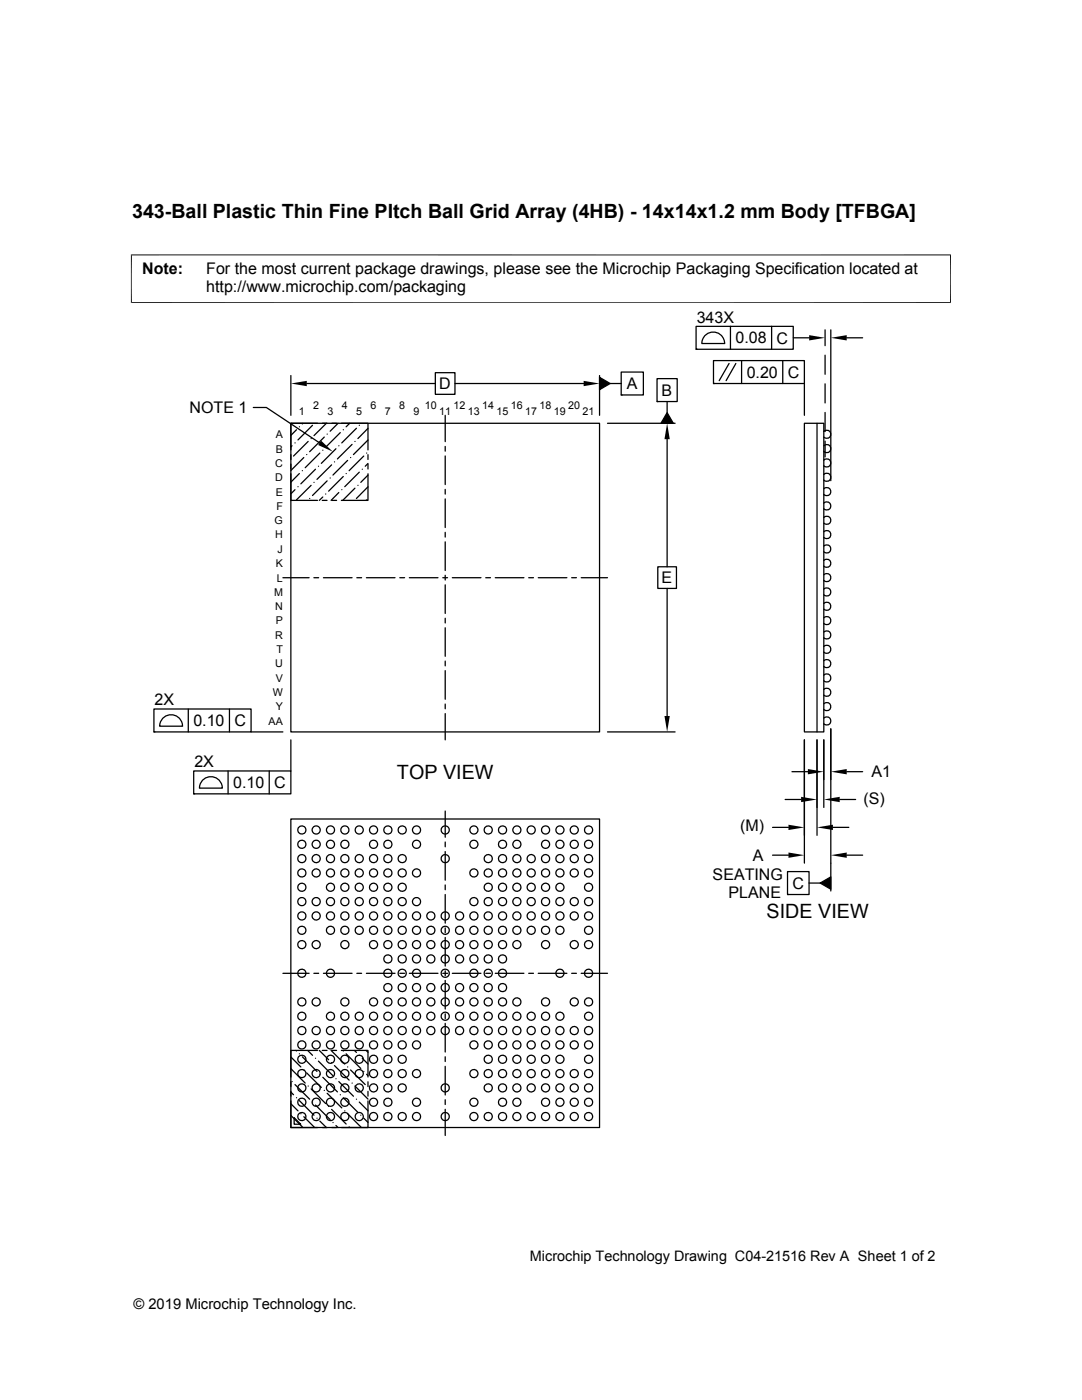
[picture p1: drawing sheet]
<svg xmlns="http://www.w3.org/2000/svg" width="216mm" height="279mm" viewBox="0 0 216 279" stroke-linecap="round" stroke-linejoin="round" font-family="sans-serif">
<g fill="none" stroke="#000" stroke-width=".25">
<path d="M58 75v7.9M61.2 76.5h25.7M86.9 74.4h3.9v4.3h-3.9zM90.8 76.5h25.7M119.6 75v7.9M119.6 75.3l2.2 1.2-2.2 1.3zM121.8 76.5h2.2M124 74.3h4.4v4.5h-4.4zM124 78.8h.1M131.1 75.6h4v4.5h-4zM138.9 65.1h19.4v4.6h-19.4zM138.9 69.7h.1"/>
<path d="M140.8 66.8a2.29 2.29 0 0 1 2.5-.3 2.29 2.29 0 0 1 1.3 2.1h-4.6l.4-1.2zM142.4 72h18.1v4.5h-18.1zM142.4 76.5h.1M145.5 72.5l-2 3.5M145.8 65.1v4.6M146.8 72.5l-1.9 3.5M148 72v4.5M154 65.1v4.6M156.2 72v4.5M158.3 67.4h3.2M160.5 76.5v6.4M164.6 65.8v3.2"/>
<path d="M164.6 70.9v3.8M164.6 76.6v3.8M165.8 65.8v30.1M169 67.4h3.1M50.5 81.3h2.6l10.7 7.1M58 94.6v5.3h5.4M58 90.7v1M58 92.6v1M58 84.5h61.6v61.6h-61.6zM58.1 84.5l-.1 .1M58.3 89l-.3 .2M58.9 97.7l-.9 .9"/>
<path d="M58.9 88.4h.1M59.2 85.8l-1.2 1.1M59.5 97.1h.1M59.7 94.5l-1.7 1.7M59.7 85.2h.1M60.3 93.9h.1M60.5 84.5l-.2 .1M60.6 91.3l-2.6 2.6M61.2 90.7h.1M61.5 88.1l-2.9 2.9M61.8 99.5h.1M62.1 96.9l-2.9 2.9"/>
<path d="M62.1 87.5h.1M62.4 84.9l-2.9 2.9M62.7 96.3h.1M62.9 93.6l-2.9 3M63.4 84.5h-5.4v5.3M63.5 93h.1M63.8 90.4l-2.9 2.9M64.3 84.5h1M64.3 99.9h1M64.4 99.2l-.7 .7M64.4 89.9h.1M64.7 87.2l-2.9 2.9"/>
<path d="M65 98.6h.1M65.1 84.5l-2.4 2.4M65.3 96l-2.9 2.9M65.3 86.6h.1M65.9 95.4h.1M66.2 92.8l-3 2.9M66.2 84.5h1M66.2 99.9h1M66.7 92.2h.1M67 89.6l-2.9 2.9M67.5 84.5l-1.6 1.6M67.6 98.3l-1.5 1.6"/>
<path d="M67.6 89h.1M67.9 86.3l-2.9 3M68.1 84.5h5.3v5.3M68.2 97.7h.1M68.5 95.1l-2.9 2.9M68.5 85.8h.1M69.1 94.5h.1M69.4 91.9l-3 2.9M69.8 84.5l-.7 .7M70 91.3h.1M70.3 88.7l-3 2.9M70.8 97.4l-2.4 2.5"/>
<path d="M70.8 88.1h.1M71.1 85.5l-2.9 2.9M71.4 96.9h.1M71.7 94.2l-2.9 2.9M71.7 84.9h.1M72.3 93.6h.1M72.6 91l-2.9 2.9M73.2 99.8l-.2 .1M73.2 90.4h.1M73.4 90.7v1M73.4 92.6v1M73.4 94.6v5.3h-5.3"/>
<path d="M73.4 97.2l-2.3 2.3M73.4 94.8l-1.4 1.5M73.4 92.5l-.5 .5M73.4 87.8l-2.9 2.9M73.4 85.5l-2 2M88.8 82.9v5.2M88.8 89.1v.9M88.8 91v5.7M88.8 97.7v.9M88.8 99.6v5.7M121.2 84.5h13.5M131.1 80.1h.1"/>
<path d="M133.1 87.7v25.4M133.1 82.4l1.2 2.1h-2.4zM133.1 80.1v2.3M160.5 84.5h3.9v61.6h-3.9zM163 84.5v61.6M164.4 97.6l.7-.3a.81 .81 0 0 1 .7 .8 .81 .81 0 0 1-.7 .8l-.7-.2M164.4 94.7l.7-.3a.81 .81 0 0 1 .7 .9 .81 .81 0 0 1-.7 .8l-.7-.3M164.4 91.8l.7-.2a.81 .81 0 0 1 .7 .8 .81 .81 0 0 1-.7 .8l-.7-.3M164.4 89l.7-.3a.82 .82 0 0 1 .7 .8 .82 .82 0 0 1-.7 .8l-.7-.2M164.4 86.1l.7-.2a.81 .81 0 0 1 .7 .8 .81 .81 0 0 1-.7 .8l-.7-.3M164.6 82.3v3.8M164.6 88v3.2"/>
<path d="M56.5 115.3h5.2M62.6 115.3h1M64.5 115.3h5.8M71.2 115.3h1M73.1 115.3h5.7M79.8 115.3h.9M81.7 115.3h5.7M88.3 115.3h1M88.8 106.2v1M88.8 108.1v5.8M88.8 114.8v1M88.8 116.7v5.7"/>
<path d="M90.3 115.3h5.7M96.9 115.3h1M98.8 115.3h5.7M105.5 115.3h.9M107.4 115.3h5.7M114.1 115.3h.9M116 115.3h5.2M131.3 113.1h3.7v4.3h-3.7zM133.1 117.4v25.5M164.4 117.6l.7-.3a.81 .81 0 0 1 .7 .8 .81 .81 0 0 1-.7 .8l-.7-.2M164.4 114.7l.7-.2a.81 .81 0 0 1 .7 .8 .81 .81 0 0 1-.7 .8l-.7-.3M164.4 111.9l.7-.3a.81 .81 0 0 1 .7 .8 .81 .81 0 0 1-.7 .8l-.7-.2"/>
<path d="M164.4 109l.7-.3a.82 .82 0 0 1 .7 .9 .82 .82 0 0 1-.7 .8l-.7-.3M164.4 106.1l.7-.2a.81 .81 0 0 1 .7 .8 .81 .81 0 0 1-.7 .8l-.7-.2M164.4 103.3l.7-.3a.81 .81 0 0 1 .7 .8 .81 .81 0 0 1-.7 .8l-.7-.2M164.4 100.4l.7-.2a.81 .81 0 0 1 .7 .8 .81 .81 0 0 1-.7 .8l-.7-.3M88.8 123.4v.9M88.8 125.3v5.7M88.8 131.9v1M88.8 133.8v5.8M164.4 137.6l.7-.2a.81 .81 0 0 1 .7 .8 .81 .81 0 0 1-.7 .8l-.7-.3M164.4 134.7l.7-.2a.81 .81 0 0 1 .7 .8 .81 .81 0 0 1-.7 .8l-.7-.3M164.4 131.9l.7-.3a.81 .81 0 0 1 .7 .8 .81 .81 0 0 1-.7 .8l-.7-.2M164.4 129l.7-.2a.81 .81 0 0 1 .7 .8 .81 .81 0 0 1-.7 .8l-.7-.3"/>
<path d="M164.4 126.2l.7-.3a.81 .81 0 0 1 .7 .8 .81 .81 0 0 1-.7 .8l-.7-.2M164.4 123.3l.7-.2a.81 .81 0 0 1 .7 .8 .81 .81 0 0 1-.7 .8l-.7-.3M164.4 120.4l.7-.2a.82 .82 0 0 1 .7 .8 .82 .82 0 0 1-.7 .8l-.7-.2M30.7 141.5h19.4v4.6h-19.4zM30.7 146.1h.1M32.6 143.2a2.29 2.29 0 0 1 2.5-.4 2.29 2.29 0 0 1 1.3 2.1h-4.5l.3-1.1zM37.6 141.5v4.6M38.7 153.9h19.3v4.5h-19.3zM38.7 158.4h.1M40.6 155.6a2.29 2.29 0 0 1 2.4-.4 2.29 2.29 0 0 1 1.4 2.1h-4.6l.3-1.2zM45.5 153.9v4.5M45.8 141.5v4.6"/>
<path d="M50.1 146.1h6.4M53.7 153.9v4.5M58 147.7v6.2M88.8 140.5v1M88.8 142.4v5.3M121.2 146.1h13.5M156.7 159.6h3.2M158 154h3.2M160.5 147.7v24.6M163 147.7v19M164.4 143.3l.7-.2a.81 .81 0 0 1 .7 .8 .81 .81 0 0 1-.7 .8l-.7-.3M164.4 140.5l.7-.3a.82 .82 0 0 1 .7 .8 .82 .82 0 0 1-.7 .8l-.7-.2"/>
<path d="M164.4 147.7v13.4M165.8 145.5v32.3M167.6 159.6h3.1M169 154h3.1M58 163.4h61.6v61.6h-61.6zM88.8 161.9v5.2M88.8 168v1M88.8 169.9v5.8M88.8 176.6v1M88.8 178.5v5.7M154.2 165.1h3.1M154.2 170.7h3.1"/>
<path d="M157.1 173.9h4.3v4.6h-4.3zM157.1 178.5h.1M161.4 176.2h2.3M163.7 176.2l2.1-1.2v2.5zM166.2 165.1h3.2M169 170.7h3.1M56.5 194.2h5.2M62.6 194.2h1M64.5 194.2h5.8M71.2 194.2h1M73.1 194.2h5.7M79.8 194.2h.9"/>
<path d="M81.7 194.2h5.7M88.3 194.2h1M88.8 185.2v.9M88.8 187.1v5.7M88.8 193.8v.9M88.8 195.7v5.7M90.3 194.2h5.7M96.9 194.2h1M98.8 194.2h5.7M105.5 194.2h.9M107.4 194.2h5.7M114.1 194.2h.9"/>
<path d="M116 194.2h5.2M58 218l.6 .5M58 213.3l2.9 2.9M58 210.9l2 2M58 215.9v1M58 217.8v1M58 219.7v5.3h5.4M58.3 215.9h.1M58.9 216.5l2.9 2.9M59.1 209.6l.1 .1M59.2 219.1h.1M59.7 219.6l3 3"/>
<path d="M59.7 210.3h.1M60.3 210.9l2.9 2.9M60.6 213.5h.1M61.2 214.1l2.9 2.9M61.4 209.6l1 1M61.5 216.7h.1M62.1 217.3l2.9 2.9M62.4 219.9h.1M62.9 211.2h.1M63.4 209.6h-5.4v5.3M63.5 211.8l2.9 2.9M63.7 209.6l1.9 1.9"/>
<path d="M63.8 214.4h.1M64.3 209.6h1M64.4 215l2.9 2.9M64.7 217.6h.1M65.3 218.2l2.9 2.9M66.1 209.6l2.7 2.8M66.2 212.1h.1M66.2 209.6h1M66.7 212.7l3 2.9M67 215.3h.1M67.6 215.9l2.9 2.9M67.9 218.5h.1"/>
<path d="M68.1 209.6h5.3v5.3M68.5 219.1l2.9 2.9M68.5 209.7h.1M69.1 210.3l2.9 2.9M69.4 212.9h.1M70 213.5l2.9 3M70.3 216.2h.1M70.7 209.6l.4 .4M70.8 216.7l2.6 2.6M71.1 219.4h.1M71.7 219.9l1.7 1.8M71.7 210.6h.1"/>
<path d="M72.3 211.2l1.1 1.1M72.6 213.8h.1M73 209.6l.4 .4M73.2 214.4l.2 .3M73.4 219.7v5.3h-5.3M73.4 215.9v1M73.4 217.8v1M88.8 202.3v1M88.8 204.2v5.8M88.8 210.9v1M88.8 212.8v5.7M88.8 219.5v.9"/>
<path d="M58 222.6l2.3 2.3M58 220.3l1.5 1.4M58.7 223.1l1.3 1.3h-1.3zM60 222.3h.1M60.6 222.9l2.2 2.1M62.9 220.5l3 2.9M63.2 223.2h.1M63.8 223.7l1.3 1.3M64.3 225h1M65.6 220.8h.1M66.2 221.4l2.9 2.9M66.2 225h1"/>
<path d="M66.4 224h.1M67 224.6l.5 .4M68.8 221.7h.1M69.4 222.3l2.7 2.7M69.7 224.9h.1M72 222.6h.1M72.6 223.2l.8 .8M88.8 221.4v5.2"/>
<circle cx="60.2" cy="168.5" r=".82"/>
<circle cx="60.2" cy="165.6" r=".82"/>
<circle cx="60.2" cy="177.1" r=".82"/>
<circle cx="60.2" cy="171.4" r=".82"/>
<circle cx="60.2" cy="174.2" r=".82"/>
<circle cx="60.2" cy="179.9" r=".82"/>
<circle cx="63.1" cy="168.5" r=".82"/>
<circle cx="63.1" cy="179.9" r=".82"/>
<circle cx="63.1" cy="165.6" r=".82"/>
<circle cx="63.1" cy="174.2" r=".81"/>
<circle cx="63.1" cy="171.4" r=".81"/>
<circle cx="65.9" cy="179.9" r=".82"/>
<circle cx="65.9" cy="168.5" r=".82"/>
<circle cx="65.9" cy="165.6" r=".82"/>
<circle cx="65.9" cy="177.1" r=".81"/>
<circle cx="65.9" cy="174.2" r=".81"/>
<circle cx="65.9" cy="171.4" r=".81"/>
<circle cx="68.8" cy="168.5" r=".82"/>
<circle cx="68.8" cy="179.9" r=".82"/>
<circle cx="68.8" cy="165.6" r=".82"/>
<circle cx="68.8" cy="177.1" r=".81"/>
<circle cx="68.8" cy="171.4" r=".81"/>
<circle cx="68.8" cy="174.2" r=".81"/>
<circle cx="71.7" cy="179.9" r=".82"/>
<circle cx="71.7" cy="165.6" r=".82"/>
<circle cx="71.7" cy="174.2" r=".82"/>
<circle cx="71.7" cy="171.4" r=".82"/>
<circle cx="71.7" cy="177.1" r=".82"/>
<circle cx="74.5" cy="179.9" r=".82"/>
<circle cx="74.5" cy="168.5" r=".82"/>
<circle cx="74.5" cy="165.6" r=".82"/>
<circle cx="74.5" cy="174.2" r=".82"/>
<circle cx="74.5" cy="171.4" r=".82"/>
<circle cx="74.5" cy="177.1" r=".82"/>
<circle cx="77.4" cy="168.5" r=".82"/>
<circle cx="77.4" cy="165.6" r=".82"/>
<circle cx="77.4" cy="177.1" r=".82"/>
<circle cx="77.4" cy="174.2" r=".82"/>
<circle cx="77.4" cy="171.4" r=".82"/>
<circle cx="77.4" cy="179.9" r=".82"/>
<circle cx="80.3" cy="165.6" r=".82"/>
<circle cx="80.3" cy="171.4" r=".82"/>
<circle cx="80.3" cy="177.1" r=".82"/>
<circle cx="80.3" cy="174.2" r=".82"/>
<circle cx="80.3" cy="179.9" r=".82"/>
<circle cx="83.1" cy="179.9" r=".82"/>
<circle cx="83.1" cy="168.5" r=".82"/>
<circle cx="83.1" cy="165.6" r=".82"/>
<circle cx="83.1" cy="174.2" r=".81"/>
<circle cx="88.8" cy="165.6" r=".82"/>
<circle cx="88.8" cy="171.4" r=".81"/>
<circle cx="94.6" cy="179.9" r=".82"/>
<circle cx="94.6" cy="168.5" r=".82"/>
<circle cx="94.6" cy="165.6" r=".82"/>
<circle cx="94.6" cy="174.2" r=".82"/>
<circle cx="97.4" cy="165.6" r=".82"/>
<circle cx="97.4" cy="171.4" r=".82"/>
<circle cx="97.4" cy="174.2" r=".82"/>
<circle cx="97.4" cy="177.1" r=".82"/>
<circle cx="97.4" cy="179.9" r=".82"/>
<circle cx="100.3" cy="168.5" r=".82"/>
<circle cx="100.3" cy="165.6" r=".82"/>
<circle cx="100.3" cy="177.1" r=".82"/>
<circle cx="100.3" cy="171.4" r=".82"/>
<circle cx="100.3" cy="174.2" r=".82"/>
<circle cx="100.3" cy="179.9" r=".82"/>
<circle cx="103.1" cy="168.5" r=".82"/>
<circle cx="103.1" cy="179.9" r=".82"/>
<circle cx="103.1" cy="165.6" r=".82"/>
<circle cx="103.1" cy="177.1" r=".81"/>
<circle cx="103.1" cy="171.4" r=".81"/>
<circle cx="103.1" cy="174.2" r=".81"/>
<circle cx="106" cy="179.9" r=".82"/>
<circle cx="106" cy="165.6" r=".82"/>
<circle cx="106" cy="177.1" r=".81"/>
<circle cx="106" cy="171.4" r=".81"/>
<circle cx="106" cy="174.2" r=".81"/>
<circle cx="108.8" cy="168.5" r=".82"/>
<circle cx="108.8" cy="179.9" r=".82"/>
<circle cx="108.8" cy="165.6" r=".82"/>
<circle cx="108.9" cy="177.1" r=".81"/>
<circle cx="108.9" cy="171.4" r=".81"/>
<circle cx="108.9" cy="174.2" r=".81"/>
<circle cx="111.7" cy="179.9" r=".82"/>
<circle cx="111.7" cy="168.5" r=".82"/>
<circle cx="111.7" cy="165.6" r=".82"/>
<circle cx="111.7" cy="171.4" r=".82"/>
<circle cx="111.7" cy="177.1" r=".82"/>
<circle cx="111.7" cy="174.2" r=".82"/>
<circle cx="114.6" cy="179.9" r=".82"/>
<circle cx="114.6" cy="168.5" r=".82"/>
<circle cx="114.6" cy="165.6" r=".82"/>
<circle cx="114.6" cy="171.4" r=".82"/>
<circle cx="114.6" cy="174.2" r=".82"/>
<circle cx="117.4" cy="168.5" r=".82"/>
<circle cx="117.4" cy="165.6" r=".82"/>
<circle cx="117.4" cy="174.2" r=".82"/>
<circle cx="117.4" cy="177.1" r=".82"/>
<circle cx="117.4" cy="171.4" r=".82"/>
<circle cx="117.4" cy="179.9" r=".82"/>
<circle cx="60.2" cy="182.8" r=".82"/>
<circle cx="60.2" cy="194.2" r=".82"/>
<circle cx="60.2" cy="200" r=".82"/>
<circle cx="60.2" cy="188.5" r=".81"/>
<circle cx="60.2" cy="185.7" r=".81"/>
<circle cx="63.1" cy="182.8" r=".81"/>
<circle cx="63.1" cy="200" r=".81"/>
<circle cx="63.1" cy="188.5" r=".81"/>
<circle cx="65.9" cy="194.2" r=".82"/>
<circle cx="65.9" cy="182.8" r=".81"/>
<circle cx="66" cy="185.7" r=".81"/>
<circle cx="68.8" cy="182.8" r=".81"/>
<circle cx="68.8" cy="200" r=".81"/>
<circle cx="68.8" cy="188.5" r=".81"/>
<circle cx="68.8" cy="185.7" r=".81"/>
<circle cx="71.7" cy="182.8" r=".82"/>
<circle cx="71.7" cy="185.7" r=".81"/>
<circle cx="74.5" cy="182.8" r=".82"/>
<circle cx="74.5" cy="200" r=".82"/>
<circle cx="74.5" cy="188.5" r=".81"/>
<circle cx="74.5" cy="185.7" r=".81"/>
<circle cx="77.4" cy="182.8" r=".82"/>
<circle cx="77.4" cy="197.1" r=".82"/>
<circle cx="77.4" cy="191.4" r=".82"/>
<circle cx="77.4" cy="194.2" r=".82"/>
<circle cx="77.4" cy="200" r=".82"/>
<circle cx="77.4" cy="185.7" r=".81"/>
<circle cx="77.4" cy="188.5" r=".81"/>
<circle cx="80.3" cy="182.8" r=".82"/>
<circle cx="80.3" cy="197.1" r=".82"/>
<circle cx="80.3" cy="191.4" r=".82"/>
<circle cx="80.3" cy="194.2" r=".82"/>
<circle cx="80.3" cy="200" r=".82"/>
<circle cx="80.3" cy="185.7" r=".81"/>
<circle cx="80.3" cy="188.5" r=".81"/>
<circle cx="83.1" cy="197.1" r=".82"/>
<circle cx="83.1" cy="194.2" r=".82"/>
<circle cx="83.1" cy="191.4" r=".82"/>
<circle cx="83.1" cy="182.8" r=".81"/>
<circle cx="83.1" cy="200" r=".81"/>
<circle cx="83.1" cy="188.5" r=".81"/>
<circle cx="83.1" cy="185.7" r=".81"/>
<circle cx="86" cy="197.1" r=".82"/>
<circle cx="86" cy="191.4" r=".82"/>
<circle cx="86" cy="182.8" r=".81"/>
<circle cx="86" cy="200" r=".81"/>
<circle cx="86" cy="188.5" r=".81"/>
<circle cx="86" cy="185.7" r=".81"/>
<circle cx="88.8" cy="197.1" r=".82"/>
<circle cx="88.8" cy="191.4" r=".82"/>
<circle cx="88.8" cy="194.2" r=".82"/>
<circle cx="88.8" cy="182.8" r=".81"/>
<circle cx="88.8" cy="188.5" r=".81"/>
<circle cx="88.8" cy="200" r=".81"/>
<circle cx="88.8" cy="185.7" r=".81"/>
<circle cx="91.7" cy="197.1" r=".82"/>
<circle cx="91.7" cy="191.4" r=".82"/>
<circle cx="91.7" cy="182.8" r=".82"/>
<circle cx="91.7" cy="200" r=".82"/>
<circle cx="91.7" cy="188.5" r=".81"/>
<circle cx="91.7" cy="185.7" r=".81"/>
<circle cx="94.6" cy="197.1" r=".82"/>
<circle cx="94.6" cy="194.2" r=".82"/>
<circle cx="94.6" cy="191.4" r=".82"/>
<circle cx="94.6" cy="182.8" r=".82"/>
<circle cx="94.6" cy="200" r=".82"/>
<circle cx="94.6" cy="188.5" r=".81"/>
<circle cx="94.6" cy="185.7" r=".81"/>
<circle cx="97.4" cy="182.8" r=".82"/>
<circle cx="97.4" cy="197.1" r=".82"/>
<circle cx="97.4" cy="194.2" r=".82"/>
<circle cx="97.4" cy="191.4" r=".82"/>
<circle cx="97.4" cy="200" r=".82"/>
<circle cx="97.4" cy="188.5" r=".81"/>
<circle cx="97.4" cy="185.7" r=".81"/>
<circle cx="100.3" cy="182.8" r=".82"/>
<circle cx="100.3" cy="197.1" r=".82"/>
<circle cx="100.3" cy="194.2" r=".82"/>
<circle cx="100.3" cy="191.4" r=".82"/>
<circle cx="100.3" cy="200" r=".82"/>
<circle cx="100.3" cy="188.5" r=".81"/>
<circle cx="100.3" cy="185.7" r=".81"/>
<circle cx="103.1" cy="182.8" r=".81"/>
<circle cx="103.1" cy="200" r=".81"/>
<circle cx="103.1" cy="188.5" r=".81"/>
<circle cx="103.1" cy="185.7" r=".81"/>
<circle cx="106" cy="182.8" r=".81"/>
<circle cx="106" cy="185.7" r=".81"/>
<circle cx="108.9" cy="182.8" r=".81"/>
<circle cx="108.9" cy="200" r=".81"/>
<circle cx="108.9" cy="185.7" r=".81"/>
<circle cx="108.9" cy="188.5" r=".81"/>
<circle cx="111.7" cy="194.2" r=".82"/>
<circle cx="111.7" cy="182.8" r=".82"/>
<circle cx="111.7" cy="185.7" r=".81"/>
<circle cx="114.6" cy="182.8" r=".82"/>
<circle cx="114.6" cy="200" r=".82"/>
<circle cx="114.6" cy="188.5" r=".81"/>
<circle cx="117.4" cy="182.8" r=".82"/>
<circle cx="117.4" cy="194.2" r=".82"/>
<circle cx="117.4" cy="200" r=".82"/>
<circle cx="117.4" cy="188.5" r=".81"/>
<circle cx="117.4" cy="185.7" r=".81"/>
<circle cx="60.2" cy="205.7" r=".82"/>
<circle cx="60.2" cy="220" r=".82"/>
<circle cx="60.2" cy="202.8" r=".82"/>
<circle cx="60.2" cy="208.5" r=".82"/>
<circle cx="60.2" cy="211.4" r=".81"/>
<circle cx="60.2" cy="217.1" r=".81"/>
<circle cx="60.2" cy="214.3" r=".81"/>
<circle cx="63.1" cy="208.5" r=".82"/>
<circle cx="63.1" cy="220" r=".82"/>
<circle cx="63.1" cy="205.7" r=".81"/>
<circle cx="63.1" cy="214.3" r=".81"/>
<circle cx="63.1" cy="217.1" r=".81"/>
<circle cx="65.9" cy="208.5" r=".82"/>
<circle cx="65.9" cy="220" r=".82"/>
<circle cx="65.9" cy="205.7" r=".81"/>
<circle cx="65.9" cy="202.8" r=".81"/>
<circle cx="66" cy="214.3" r=".81"/>
<circle cx="66" cy="211.4" r=".81"/>
<circle cx="66" cy="217.1" r=".81"/>
<circle cx="68.8" cy="208.5" r=".82"/>
<circle cx="68.8" cy="220" r=".82"/>
<circle cx="68.8" cy="205.7" r=".81"/>
<circle cx="68.8" cy="214.3" r=".81"/>
<circle cx="68.8" cy="217.1" r=".81"/>
<circle cx="68.8" cy="211.4" r=".81"/>
<circle cx="68.8" cy="202.8" r=".81"/>
<circle cx="71.7" cy="205.7" r=".82"/>
<circle cx="71.7" cy="208.5" r=".82"/>
<circle cx="71.7" cy="202.8" r=".82"/>
<circle cx="71.7" cy="217.1" r=".81"/>
<circle cx="71.7" cy="214.3" r=".81"/>
<circle cx="71.7" cy="211.4" r=".81"/>
<circle cx="74.5" cy="205.7" r=".82"/>
<circle cx="74.5" cy="208.5" r=".82"/>
<circle cx="74.5" cy="220" r=".82"/>
<circle cx="74.5" cy="202.8" r=".82"/>
<circle cx="74.5" cy="211.4" r=".81"/>
<circle cx="74.5" cy="217.1" r=".81"/>
<circle cx="74.5" cy="214.3" r=".81"/>
<circle cx="77.4" cy="205.7" r=".82"/>
<circle cx="77.4" cy="220" r=".82"/>
<circle cx="77.4" cy="202.8" r=".82"/>
<circle cx="77.4" cy="208.5" r=".82"/>
<circle cx="77.4" cy="214.3" r=".81"/>
<circle cx="77.4" cy="211.4" r=".81"/>
<circle cx="77.4" cy="217.1" r=".81"/>
<circle cx="80.3" cy="205.7" r=".82"/>
<circle cx="80.3" cy="202.8" r=".82"/>
<circle cx="80.3" cy="208.5" r=".82"/>
<circle cx="80.3" cy="214.3" r=".81"/>
<circle cx="80.3" cy="217.1" r=".81"/>
<circle cx="80.3" cy="211.4" r=".81"/>
<circle cx="83.1" cy="208.5" r=".82"/>
<circle cx="83.1" cy="220" r=".82"/>
<circle cx="83.1" cy="205.7" r=".81"/>
<circle cx="83.1" cy="202.8" r=".81"/>
<circle cx="83.1" cy="214.3" r=".81"/>
<circle cx="86" cy="205.7" r=".81"/>
<circle cx="86" cy="202.8" r=".81"/>
<circle cx="88.8" cy="205.7" r=".81"/>
<circle cx="88.8" cy="202.8" r=".81"/>
<circle cx="88.8" cy="217.1" r=".81"/>
<circle cx="91.7" cy="205.7" r=".82"/>
<circle cx="91.7" cy="202.8" r=".82"/>
<circle cx="94.6" cy="205.7" r=".82"/>
<circle cx="94.6" cy="208.5" r=".82"/>
<circle cx="94.6" cy="220" r=".82"/>
<circle cx="94.6" cy="202.8" r=".82"/>
<circle cx="94.6" cy="214.3" r=".81"/>
<circle cx="97.4" cy="205.7" r=".82"/>
<circle cx="97.4" cy="202.8" r=".82"/>
<circle cx="97.4" cy="208.5" r=".82"/>
<circle cx="97.4" cy="211.4" r=".81"/>
<circle cx="97.4" cy="217.1" r=".81"/>
<circle cx="97.4" cy="214.3" r=".81"/>
<circle cx="100.3" cy="205.7" r=".82"/>
<circle cx="100.3" cy="220" r=".82"/>
<circle cx="100.3" cy="202.8" r=".82"/>
<circle cx="100.3" cy="208.5" r=".82"/>
<circle cx="100.3" cy="211.4" r=".81"/>
<circle cx="100.3" cy="214.3" r=".81"/>
<circle cx="100.3" cy="217.1" r=".81"/>
<circle cx="103.1" cy="208.5" r=".82"/>
<circle cx="103.1" cy="220" r=".82"/>
<circle cx="103.1" cy="205.7" r=".81"/>
<circle cx="103.1" cy="202.8" r=".81"/>
<circle cx="103.1" cy="211.4" r=".81"/>
<circle cx="103.1" cy="217.1" r=".81"/>
<circle cx="103.1" cy="214.3" r=".81"/>
<circle cx="106" cy="208.5" r=".82"/>
<circle cx="106" cy="205.7" r=".81"/>
<circle cx="106" cy="202.8" r=".81"/>
<circle cx="106" cy="217.1" r=".81"/>
<circle cx="106" cy="211.4" r=".81"/>
<circle cx="106" cy="214.3" r=".81"/>
<circle cx="108.8" cy="208.5" r=".82"/>
<circle cx="108.8" cy="220" r=".82"/>
<circle cx="108.9" cy="205.7" r=".81"/>
<circle cx="108.9" cy="214.3" r=".81"/>
<circle cx="108.9" cy="202.8" r=".81"/>
<circle cx="108.9" cy="217.1" r=".81"/>
<circle cx="108.9" cy="211.4" r=".81"/>
<circle cx="111.7" cy="205.7" r=".82"/>
<circle cx="111.7" cy="208.5" r=".82"/>
<circle cx="111.7" cy="220" r=".82"/>
<circle cx="111.7" cy="202.8" r=".82"/>
<circle cx="111.7" cy="211.4" r=".81"/>
<circle cx="111.7" cy="214.3" r=".81"/>
<circle cx="111.7" cy="217.1" r=".81"/>
<circle cx="114.6" cy="205.7" r=".82"/>
<circle cx="114.6" cy="208.5" r=".82"/>
<circle cx="114.6" cy="220" r=".82"/>
<circle cx="114.6" cy="214.3" r=".81"/>
<circle cx="114.6" cy="217.1" r=".81"/>
<circle cx="117.4" cy="205.7" r=".82"/>
<circle cx="117.4" cy="220" r=".82"/>
<circle cx="117.4" cy="202.8" r=".82"/>
<circle cx="117.4" cy="208.5" r=".82"/>
<circle cx="117.4" cy="211.4" r=".81"/>
<circle cx="117.4" cy="214.3" r=".81"/>
<circle cx="117.4" cy="217.1" r=".81"/>
<circle cx="60.2" cy="222.8" r=".82"/>
<circle cx="63.1" cy="222.8" r=".82"/>
<circle cx="65.9" cy="222.8" r=".82"/>
<circle cx="68.8" cy="222.8" r=".82"/>
<circle cx="71.7" cy="222.8" r=".82"/>
<circle cx="74.5" cy="222.8" r=".82"/>
<circle cx="77.4" cy="222.8" r=".82"/>
<circle cx="80.3" cy="222.8" r=".82"/>
<circle cx="83.1" cy="222.8" r=".82"/>
<circle cx="88.8" cy="222.8" r=".82"/>
<circle cx="94.6" cy="222.8" r=".82"/>
<circle cx="97.4" cy="222.8" r=".82"/>
<circle cx="100.3" cy="222.8" r=".82"/>
<circle cx="103.1" cy="222.8" r=".82"/>
<circle cx="106" cy="222.8" r=".82"/>
<circle cx="108.8" cy="222.8" r=".82"/>
<circle cx="111.7" cy="222.8" r=".82"/>
<circle cx="114.6" cy="222.8" r=".82"/>
<circle cx="117.4" cy="222.8" r=".82"/>
</g>
<g fill="#000">
<path d="M58 76.5l3.2-.5v1.1zM116.5 76l3.1 .5-3.1 .6zM119.6 75.3l2.2 1.2-2.2 1.3zM161.5 66.9l3.1 .5-3.1 .5zM165.8 67.4l3.2-.5v1zM64.1 87.9l2.3 2.2-2.9-1.3zM133.1 84.5l.5 3.2h-1zM133.1 82.4l1.2 2.1h-2.4zM132.6 142.9h1l-.5 3.2zM159.9 159l3.1 .6-3.1 .5zM161.2 153.5l3.2 .5-3.2 .5zM164.4 159.6l3.2-.6v1.1z"/>
<path d="M165.8 154l3.2-.5v1zM157.3 164.6l3.2 .5-3.2 .6zM157.3 170.1l3.2 .6-3.2 .5zM163.7 176.2l2.1-1.2v2.5zM163 165.1l3.2-.5v1.1zM165.8 170.7l3.2-.6v1.1z"/>
</g>
<path d="M26.1 50.9h163.7M26.2 50.8v9.7M189.7 50.8v9.7M26.1 60.4h163.7" fill="none" stroke="#000" stroke-width=".2"/>
<g font-size="3.9">
<text x="26.4" y="43.5">343-Ball Plastic Thin Fine PItch Ball Grid Array (4HB) - 14x14x1.2 mm Body [TFBGA]</text>
<text x="79.2" y="155.4">TOP VIEW</text>
<text x="153" y="183.2">SIDE VIEW</text>
</g>
<g font-size="3.2">
<text x="28.4" y="54.6">Note:</text>
<text x="41.1" y="58.3">http://www.microchip.com/packaging</text>
<text x="41.1" y="54.6">For the most current package drawings, please see the Microchip Packaging Specification located at</text>
<text x="139" y="64.4">343X</text>
<text x="146.7" y="68.5">0.08</text>
<text x="155" y="68.6">C</text>
<text x="87.6" y="77.7">D</text>
<text x="125.1" y="77.7">A</text>
<text x="149" y="75.4">0.20</text>
<text x="157.2" y="75.4">C</text>
<text x="37.8" y="82.5">NOTE 1</text>
<text x="132" y="79">B</text>
<text x="132" y="116.4">E</text>
<text x="30.8" y="140.7">2X</text>
<text x="38.6" y="144.9">0.10</text>
<text x="46.8" y="144.9">C</text>
<text x="38.8" y="153.1">2X</text>
<text x="173.9" y="155.2">A1</text>
<text x="46.5" y="157.3">0.10</text>
<text x="54.7" y="157.3">C</text>
<text x="172.3" y="160.4">(S)</text>
<text x="147.7" y="165.9">(M)</text>
<text x="150.2" y="171.8">A</text>
<text x="142.2" y="175.5">SEATING</text>
<text x="145.4" y="179.2">PLANE</text>
<text x="158.1" y="177.4">C</text>
</g>
<g font-size="2.9">
<text x="105.7" y="251.7">Microchip Technology Drawing C04-21516 Rev A Sheet 1 of 2</text>
<text x="26.6" y="261.3">© 2019 Microchip Technology Inc.</text>
</g>
<g font-size="2.1">
<text x="59.6" y="82.9">1</text>
<text x="62.5" y="81.6">2</text>
<text x="65.4" y="82.9">3</text>
<text x="68.2" y="81.6">4</text>
<text x="71.1" y="82.9">5</text>
<text x="73.9" y="81.6">6</text>
<text x="76.8" y="82.9">7</text>
<text x="79.6" y="81.6">8</text>
<text x="82.5" y="82.9">9</text>
<text x="84.8" y="81.6">10</text>
<text x="87.7" y="82.9">11</text>
<text x="90.5" y="81.6">12</text>
<text x="93.4" y="82.9">13</text>
<text x="96.2" y="81.6">14</text>
<text x="99.1" y="82.9">15</text>
<text x="101.9" y="81.6">16</text>
<text x="104.8" y="82.9">17</text>
<text x="107.7" y="81.6">18</text>
<text x="110.5" y="82.9">19</text>
<text x="113.4" y="81.6">20</text>
<text x="116.2" y="82.9">21</text>
<text x="55" y="87.5">A</text>
<text x="54.9" y="93.2">C</text>
<text x="55" y="90.3">B</text>
<text x="54.9" y="96">D</text>
<text x="55" y="98.9">E</text>
<text x="55.1" y="101.7">F</text>
<text x="54.8" y="104.6">G</text>
<text x="54.9" y="107.5">H</text>
<text x="55" y="113.2">K</text>
<text x="55.4" y="110.3">J</text>
<text x="54.7" y="118.9">M</text>
<text x="55.3" y="116.1">L</text>
<text x="54.9" y="121.8">N</text>
<text x="55" y="124.6">P</text>
<text x="54.9" y="127.5">R</text>
<text x="55.1" y="130.3">T</text>
<text x="54.9" y="133.2">U</text>
<text x="55" y="136.1">V</text>
<text x="54.4" y="138.9">W</text>
<text x="55" y="141.8">Y</text>
<text x="53.6" y="144.7">AA</text>
</g>
</svg>
